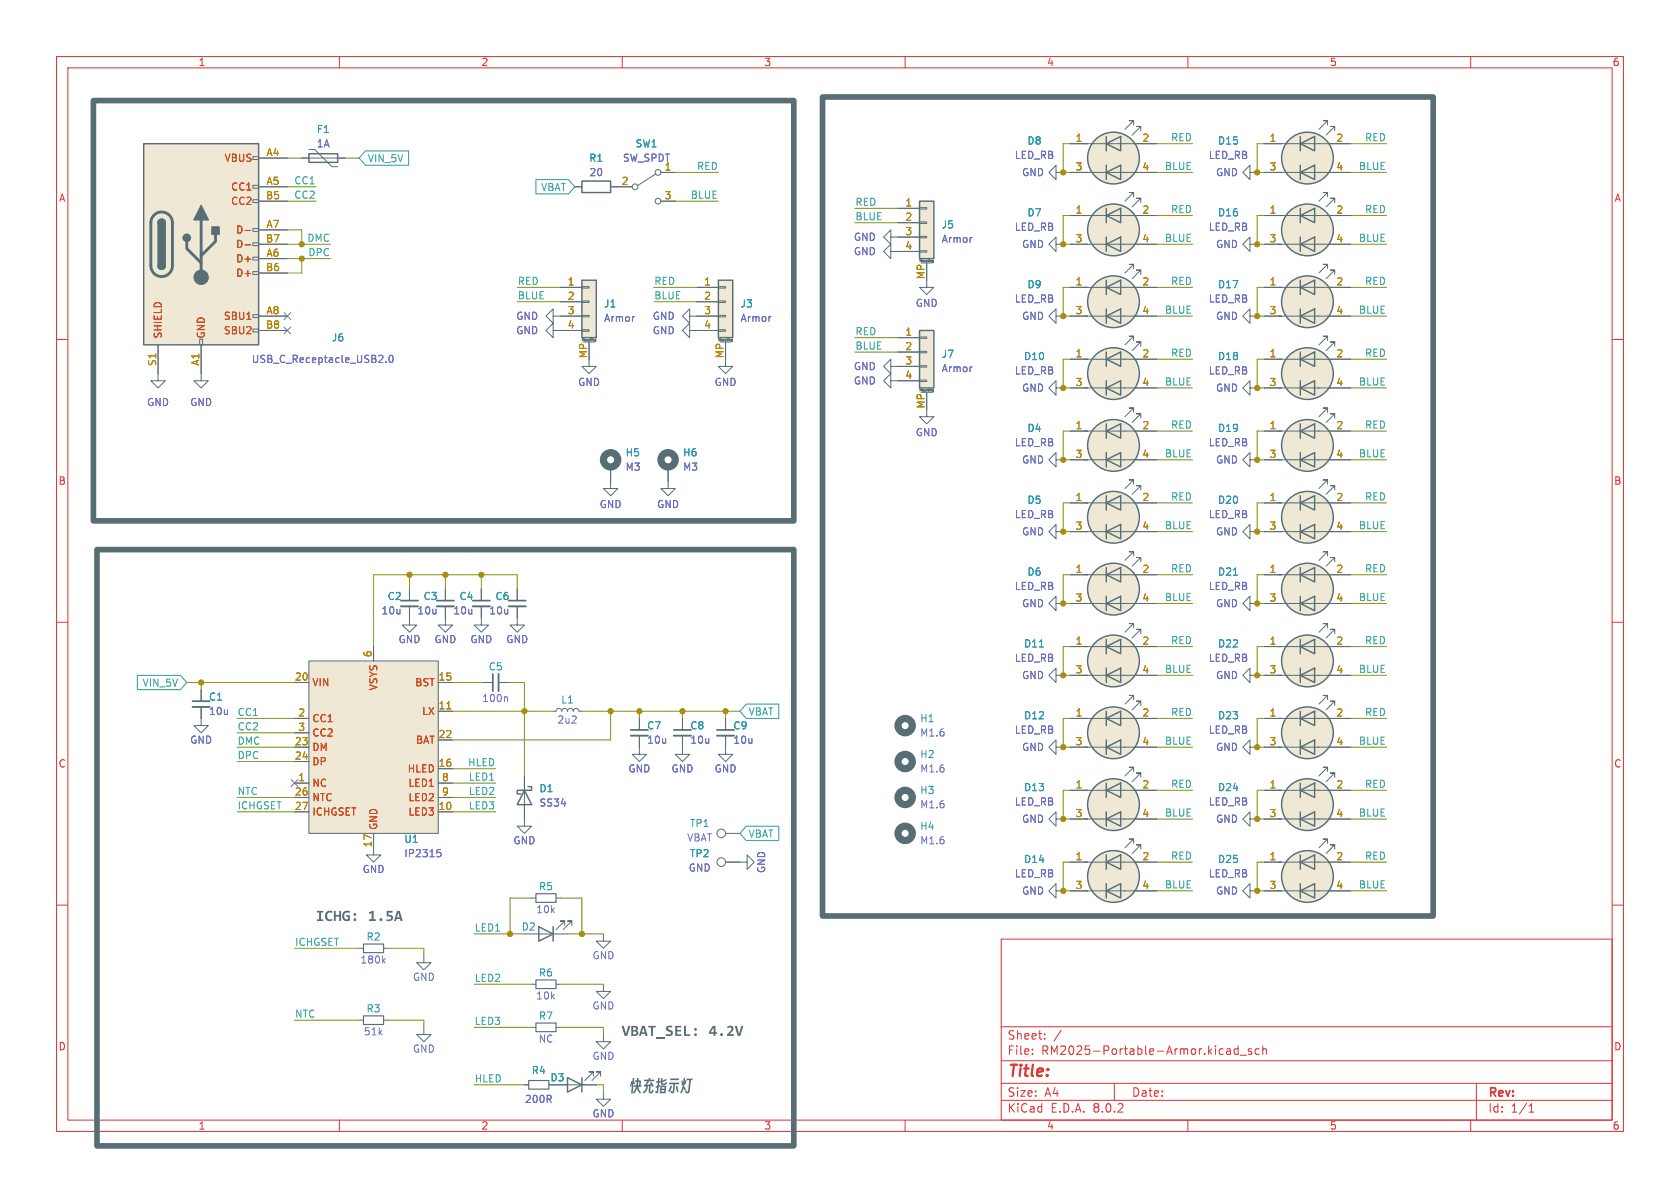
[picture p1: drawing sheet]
<svg xmlns="http://www.w3.org/2000/svg" width="297mm" height="210mm" viewBox="0 0 297 210" stroke-linecap="round" stroke-linejoin="round" font-family="sans-serif">
<g fill="none" stroke="#dc322f" stroke-width=".18">
<path d="M10 10h277v190h-277zM12 12h273v186h-273zM60 10v2M110 10v2M160 10v2M210 10v2M260 10v2M10 60h2M285 60h2M10 110h2M285 110h2M10 160h2"/>
<path d="M285 160h2M177 166h108v32h-108zM60 198v2M110 198v2M160 198v2M177 194.5h108M177 191.5h108M177 187.5h108M177 181.5h108M182.5 186.3v.1M182.5 185.5v.1M184.7 183.6v.1"/>
<path d="M184.7 182.8v.1M187.6 182.1l-1.3 2M197 191.5v3M210 198v2M217 185.4h.3l.2 .2v.8M217.5 186.3l-.5 .1M217.5 185.8h-.5M218.9 185.5l-.4-.1-.3 .3v.4l.1 .2h.6M218.9 184.9v1.5M219.2 186.5h1.2M221.2 185.5l-.3-.1-.2 .2v.2l.5 .2v.3h-.5M222.6 185.5l-.4-.1-.3 .3v.4l.1 .2h.6"/>
<path d="M223.2 185.5l.3-.1 .3 .1 .1 .9M223.2 184.9v1.5M260 198v2M261 191.5v6.5M270.3 196.6h.9M270.3 195.5l.4-.4v1.5"/>
</g>
<path d="M223.5 30.5h15.3M223.5 25.4h15.3M234.7 22.1v-.8h-.8h.8l-1.5 1.6M236 23.1v-.7h-.8h.8l-1.6 1.5M157.5 44.5v-1.3l-1.3 1.3 1.3 1.2v-1.2h1.2M221 106.7v-1.3l-1.3 1.3 1.3 1.3v-1.3h1.2M221 157.5v-1.3l-1.3 1.3 1.3 1.3v-1.3h1.2M223.5 157.5h15.3M223.5 152.4h15.3M234.7 149.1v-.8h-.8h.8l-1.5 1.6M236 150.1v-.7h-.8h.8l-1.6 1.5" fill="none" stroke="#586e75" stroke-width=".18"/>
<g fill="#eee8d5" stroke="#eee8d5" stroke-width=".18">
<circle cx="231.1" cy="154.9" r="4.6"/>
<circle cx="231.1" cy="27.9" r="4.6"/>
</g>
<g fill="none" stroke="#586e75" stroke-width=".25">
<path d="M229.9 30.5l2.5-1.3v2.6zM229.9 25.4l2.5-1.3v2.6zM229.9 24.1v2.6M229.9 29.2v2.6M229.9 157.5l2.5-1.3v2.6zM229.9 152.4l2.5-1.3v2.6zM229.9 151.1v2.6M229.9 156.2v2.6"/>
<circle cx="231.1" cy="27.9" r="4.6"/>
<circle cx="231.1" cy="154.9" r="4.6"/>
</g>
<path d="M162.6 35.6h2.5v10.1h-2.5z" fill="#eee8d5"/>
<g fill="none" stroke="#586e75" stroke-width=".18">
<path d="M158.7 36.8h3.9M158.7 39.4h3.9M162.6 39.2h1.2v.3h-1.2zM162.6 36.7h1.2v.3h-1.2zM221 30.5v-1.3l-1.3 1.3 1.3 1.3v-1.3h1.2M158.7 41.9h3.9M158.7 44.5h3.9M162.6 44.3h1.2v.3h-1.2zM162.6 41.8h1.2v.2h-1.2zM162.6 46.3v-.4l.2 .3 .1-.3v.4M162.8 46.5h2M163.8 46.5v3"/>
<path d="M164.1 45.9v.3M164.3 45.9h.1M164.9 46.4h.1M164.9 46.2v.1M164.9 46.1v.1M164.9 46.3h.1M164.9 46v.1M164.9 46h.1M165 46.4h.1M165 46v.4M186.7 43.2v-1.3l-1.3 1.3 1.3 1.3v-1.3h1.3M223.5 55.9h15.3"/>
<path d="M223.5 50.8h15.3M234.7 47.5v-.8h-.8h.8l-1.5 1.6M236 48.5v-.7h-.8h.8l-1.6 1.5M163.8 72.4v1.3h1.3l-1.3 1.2-1.2-1.2h1.2M186.7 68.6v-1.3l-1.3 1.3 1.3 1.3v-1.3h1.3M186.7 94v-1.3l-1.3 1.3 1.3 1.3v-1.3h1.3M189.2 94h15.3M189.2 88.9h15.3M200.4 85.6v-.8h-.8h.8l-1.5 1.6M201.7 86.6v-.7h-.8h.8l-1.5 1.5M223.5 94h15.3M223.5 88.9h15.3"/>
<path d="M234.7 98.3v-.8h-.8h.8l-1.5 1.6M234.7 85.6v-.8h-.8h.8l-1.5 1.6M236 99.3v-.7h-.8h.8l-1.6 1.5M236 86.6v-.7h-.8h.8l-1.6 1.5M72.4 104.1v2.1M72.4 107.2v2M186.7 106.7v-1.3l-1.3 1.3 1.3 1.3v-1.3h1.3M189.2 119.4h15.3M189.2 114.3h15.3M200.4 111v-.8h-.8h.8l-1.5 1.6M201.7 112v-.7h-.8h.8l-1.5 1.5M223.5 106.7h15.3"/>
<path d="M223.5 101.6h15.3M223.5 119.4h15.3M223.5 114.3h15.3M234.7 111v-.8h-.8h.8l-1.5 1.6M236 112v-.7h-.8h.8l-1.6 1.5M186.7 132.1v-1.3l-1.3 1.3 1.3 1.3v-1.3h1.3M189.2 132.1h15.3M189.2 127h15.3M189.2 139.7h15.3M200.4 123.7v-.8h-.8h.8l-1.5 1.6M200.4 136.4v-.8h-.8h.8l-1.5 1.6M201.7 124.7v-.7h-.8h.8l-1.5 1.5"/>
<path d="M201.7 137.4v-.7h-.8h.8l-1.5 1.5M223.5 132.1h15.3M223.5 127h15.3M223.5 139.7h15.3M234.7 123.7v-.8h-.8h.8l-1.5 1.6M234.7 136.4v-.8h-.8h.8l-1.5 1.6M236 124.7v-.7h-.8h.8l-1.6 1.5M236 137.4v-.7h-.8h.8l-1.6 1.5M186.7 157.5v-1.3l-1.3 1.3 1.3 1.3v-1.3h1.3M186.7 144.8v-1.3l-1.3 1.3 1.3 1.3v-1.3h1.3M189.2 144.8h15.3M189.2 157.5h15.3"/>
<path d="M189.2 152.4h15.3M200.4 149.1v-.8h-.8h.8l-1.5 1.6M201.7 150.1v-.7h-.8h.8l-1.5 1.5M223.5 144.8h15.3"/>
</g>
<g fill="none" stroke="#586e75" stroke-width=".25">
<path d="M162.6 35.6h2.5v10.1h-2.5zM229.9 55.9l2.5-1.3v2.6zM229.9 50.8l2.5-1.3v2.6zM229.9 49.5v2.6M229.9 54.6v2.6M195.6 94l2.5-1.3v2.6zM195.6 88.9l2.5-1.3v2.6zM195.6 87.6v2.6M195.6 92.7v2.6M229.9 94l2.5-1.3v2.6zM229.9 88.9l2.5-1.3v2.6zM229.9 87.6v2.6"/>
<path d="M229.9 92.7v2.6M195.6 119.4l2.5-1.3v2.6zM195.6 114.3l2.5-1.3v2.6zM195.6 113v2.6M195.6 118.1v2.6M229.9 106.7l2.5-1.3v2.6zM229.9 101.6l2.5-1.3v2.6zM229.9 119.4l2.5-1.3v2.6zM229.9 114.3l2.5-1.3v2.6zM229.9 100.3v2.6M229.9 105.4v2.6M229.9 113v2.6"/>
<path d="M229.9 118.1v2.6M195.6 132.1l2.5-1.3v2.6zM195.6 127l2.5-1.3v2.6zM195.6 139.7l2.5-1.3v2.6zM195.6 125.7v2.6M195.6 130.8v2.6M195.6 138.4v2.6M229.9 132.1l2.5-1.3v2.6zM229.9 127l2.5-1.3v2.6zM229.9 139.7l2.5-1.3v2.6zM229.9 125.7v2.6M229.9 130.8v2.6"/>
<path d="M229.9 138.4v2.6M195.6 157.5l2.5-1.3v2.6zM195.6 152.4l2.5-1.3v2.6zM195.6 144.8l2.5-1.3v2.6zM195.6 143.5v2.6M195.6 151.1v2.6M195.6 156.2v2.6M229.9 144.8l2.5-1.3v2.6zM229.9 143.5v2.6"/>
<circle cx="231.1" cy="53.3" r="4.6"/>
<circle cx="196.8" cy="91.4" r="4.6"/>
<circle cx="231.1" cy="91.4" r="4.6"/>
<circle cx="196.8" cy="116.8" r="4.6"/>
<circle cx="231.1" cy="104.1" r="4.6"/>
<circle cx="231.1" cy="116.8" r="4.6"/>
<circle cx="196.8" cy="129.5" r="4.6"/>
<circle cx="231.1" cy="129.5" r="4.6"/>
<circle cx="196.8" cy="142.2" r="4.6"/>
<circle cx="196.8" cy="154.9" r="4.6"/>
<circle cx="231.1" cy="142.2" r="4.6"/>
</g>
<path d="M171.7 42h.2" fill="none" stroke="#6c71c4" stroke-width=".18"/>
<g fill="#eee8d5" stroke="#eee8d5" stroke-width=".18">
<circle cx="231.1" cy="53.3" r="4.6"/>
<circle cx="231.1" cy="104.1" r="4.6"/>
<circle cx="231.1" cy="129.5" r="4.6"/>
<circle cx="231.1" cy="142.2" r="4.6"/>
<circle cx="196.8" cy="154.9" r="4.6"/>
<circle cx="196.8" cy="129.5" r="4.6"/>
<circle cx="196.8" cy="142.2" r="4.6"/>
<circle cx="231.1" cy="91.4" r="4.6"/>
<circle cx="196.8" cy="116.8" r="4.6"/>
<circle cx="231.1" cy="116.8" r="4.6"/>
<circle cx="196.8" cy="91.4" r="4.6"/>
</g>
<path d="M183.8 114.4h.7M218 101.7h.8" fill="none" stroke="#268bd2" stroke-width=".18"/>
<g fill="none" stroke="#586e75" stroke-width="1.3">
<circle cx="160" cy="134.6" r="1.27"/>
<circle cx="160" cy="128.3" r="1.27"/>
<circle cx="160" cy="147.3" r="1.27"/>
<circle cx="160" cy="141" r="1.27"/>
</g>
<path d="M70.9 107.2h3" fill="none" stroke="#586e75" stroke-width=".33"/>
<path d="M70.9 106.2h3" fill="none" stroke="#586e75" stroke-width=".3"/>
<path d="M162.6 58.4h2.5v10.2h-2.5z" fill="#eee8d5"/>
<g fill="none" stroke="#586e75" stroke-width=".18">
<path d="M186.7 30.5v-1.3l-1.3 1.3 1.3 1.3v-1.3h1.3M189.2 30.5h15.3M189.2 25.4h15.3M189.2 38.1h15.3M200.4 22.1v-.8h-.8h.8l-1.5 1.6M200.4 34.8v-.8h-.8h.8l-1.5 1.6M201.7 23.1v-.7h-.8h.8l-1.5 1.5M201.7 35.8v-.7h-.8h.8l-1.5 1.5M223.5 38.1h15.3M234.7 34.8v-.8h-.8h.8l-1.5 1.6M236 35.8v-.7h-.8h.8l-1.6 1.5M157.5 41.9v-1.3l-1.3 1.3 1.3 1.3v-1.3h1.2"/>
<path d="M158.7 59.7h3.9M162.6 59.6h1.2v.2h-1.2zM163.8 49.5v1.3h1.3l-1.3 1.3-1.2-1.3h1.2M186.7 55.9v-1.3l-1.3 1.3 1.3 1.3v-1.3h1.3M189.2 55.9h15.3M189.2 50.8h15.3M189.2 43.2h15.3M200.4 47.5v-.8h-.8h.8l-1.5 1.6M201.7 48.5v-.7h-.8h.8l-1.5 1.5M221 43.2v-1.3l-1.3 1.3 1.3 1.3v-1.3h1.2M221 55.9v-1.3l-1.3 1.3 1.3 1.3v-1.3h1.2M223.5 43.2h15.3"/>
<path d="M27.9 66v1.3h-1.2l1.2 1.3 1.3-1.3h-1.3M35.6 66v1.3h-1.3l1.3 1.3 1.2-1.3h-1.2M157.5 64.8v-1.3l-1.3 1.3 1.3 1.2v-1.2h5.1M157.5 67.3v-1.3l-1.3 1.3 1.3 1.3v-1.3h5.1M158.7 62.2h3.9M162.6 67.2h1.2v.2h-1.2zM162.6 64.6h1.2v.3h-1.2zM162.6 62.1h1.2v.3h-1.2zM162.6 69.1v-.4l.2 .3 .1-.3v.4M162.8 69.3h2M163.8 69.3v3.1M164.1 68.7v.4"/>
<path d="M164.3 68.7v.1M164.3 68.8h.1M164.9 68.9v.2h.1M164.9 68.9h.1M165 68.9v.3h-.1M189.2 76.2h15.3M189.2 68.6h15.3M189.2 63.5h15.3M200.4 60.2v-.8h-.8h.8l-1.5 1.6M200.4 72.9v-.8h-.8h.8l-1.5 1.6M201.7 61.2v-.7h-.8h.8l-1.5 1.5M201.7 73.9v-.7h-.8h.8l-1.5 1.5"/>
<path d="M221 68.6v-1.3l-1.3 1.3 1.3 1.3v-1.3h1.2M223.5 76.2h15.3M223.5 68.6h15.3M223.5 63.5h15.3M234.7 72.9v-.8h-.8h.8l-1.5 1.6M234.7 60.2v-.8h-.8h.8l-1.5 1.6M236 73.9v-.7h-.8h.8l-1.6 1.5M236 61.2v-.7h-.8h.8l-1.6 1.5M186.7 81.3v-1.3l-1.3 1.3 1.3 1.3v-1.3h1.3M189.2 81.3h15.3M200.4 98.3v-.8h-.8h.8l-1.5 1.6M201.7 99.3v-.7h-.8h.8l-1.5 1.5"/>
<path d="M221 81.3v-1.3l-1.3 1.3 1.3 1.3v-1.3h1.2M221 94v-1.3l-1.3 1.3 1.3 1.3v-1.3h1.2M223.5 81.3h15.3M72.4 109.2v1.3h-1.3l1.3 1.3 1.3-1.3h-1.3M186.7 119.4v-1.3l-1.3 1.3 1.3 1.3v-1.3h1.3M189.2 106.7h15.3M189.2 101.6h15.3M221 119.4v-1.3l-1.3 1.3 1.3 1.3v-1.3h1.2M221 132.1v-1.3l-1.3 1.3 1.3 1.3v-1.3h1.2M221 144.8v-1.3l-1.3 1.3 1.3 1.3v-1.3h1.2"/>
</g>
<g fill="none" stroke="#586e75" stroke-width=".25">
<path d="M195.6 30.5l2.5-1.3v2.6zM195.6 25.4l2.5-1.3v2.6zM195.6 38.1l2.5-1.3v2.6zM195.6 24.1v2.6M195.6 29.2v2.6M195.6 36.8v2.6M229.9 38.1l2.5-1.3v2.6zM229.9 36.8v2.6M162.6 58.4h2.5v10.2h-2.5zM195.6 55.9l2.5-1.3v2.6zM195.6 50.8l2.5-1.3v2.6zM195.6 43.2l2.5-1.3v2.6z"/>
<path d="M195.6 41.9v2.6M195.6 49.5v2.6M195.6 54.6v2.6M229.9 43.2l2.5-1.3v2.6zM229.9 41.9v2.6M195.6 68.6l2.5-1.3v2.6zM195.6 63.5l2.5-1.3v2.6zM195.6 76.2l2.5-1.3v2.6zM195.6 62.2v2.6M195.6 67.3v2.6M195.6 74.9v2.6M229.9 76.2l2.5-1.3v2.6z"/>
<path d="M229.9 68.6l2.5-1.3v2.6zM229.9 63.5l2.5-1.3v2.6zM229.9 62.2v2.6M229.9 67.3v2.6M229.9 74.9v2.6M195.6 81.3l2.5-1.3v2.6zM195.6 80v2.6M229.9 81.3l2.5-1.3v2.6zM229.9 80v2.6M195.6 106.7l2.5-1.3v2.6zM195.6 101.6l2.5-1.3v2.6zM195.6 100.3v2.6"/>
<path d="M195.6 105.4v2.6"/>
<circle cx="196.8" cy="27.9" r="4.6"/>
<circle cx="196.8" cy="53.3" r="4.6"/>
<circle cx="196.8" cy="40.6" r="4.6"/>
<circle cx="231.1" cy="40.6" r="4.6"/>
<circle cx="196.8" cy="66" r="4.6"/>
<circle cx="196.8" cy="78.7" r="4.6"/>
<circle cx="231.1" cy="66" r="4.6"/>
<circle cx="231.1" cy="78.7" r="4.6"/>
<circle cx="196.8" cy="104.1" r="4.6"/>
</g>
<path d="M171.7 64.9h.2" fill="none" stroke="#6c71c4" stroke-width=".18"/>
<g fill="#eee8d5" stroke="#eee8d5" stroke-width=".18">
<circle cx="231.1" cy="78.7" r="4.6"/>
<circle cx="196.8" cy="27.9" r="4.6"/>
<circle cx="196.8" cy="66" r="4.6"/>
<circle cx="196.8" cy="53.3" r="4.6"/>
<circle cx="196.8" cy="104.1" r="4.6"/>
<circle cx="196.8" cy="40.6" r="4.6"/>
<circle cx="231.1" cy="66" r="4.6"/>
<circle cx="196.8" cy="78.7" r="4.6"/>
<circle cx="231.1" cy="40.6" r="4.6"/>
</g>
<path d="M25.4 25.4h20.3v35.6h-20.3z" fill="#eee8d5"/>
<g fill="none" stroke="#586e75" stroke-width=".18">
<path d="M44.7 35.3h1v.5h-1zM44.7 32.8h1v.5h-1zM44.7 27.7h1v.5h-1zM45.7 27.9h5.1M45.7 33h5.1M45.7 35.6h5.1M53.3 27.9h7.7M54.6 26.4h1l3.1 3.1h1M109.2 33h2.6M116 30.7l-3.2 2.1M116.8 35.6h2.6M116.8 30.5h2.6"/>
<path d="M35.3 59.9h.5v1.1h-.5zM44.7 58.2h1v.5h-1zM44.7 55.6h1v.5h-1zM44.7 48h1v.5h-1zM44.7 45.5h1v.5h-1zM44.7 42.9h1v.5h-1zM44.7 40.4h1v.5h-1zM45.7 45.7h5.1M45.7 40.6h5.1M45.7 55.9h5.1M45.7 48.3h5.1M45.7 43.2h5.1"/>
<path d="M45.7 58.4h5.1M27.9 61v5M35.6 61v5"/>
<circle cx="112.3" cy="33" r=".51"/>
<circle cx="116.3" cy="30.5" r=".51"/>
<circle cx="116.3" cy="35.6" r=".51"/>
</g>
<path d="M25.4 25.4h20.3v35.6h-20.3zM27.9 39.4a.64 .64 0 0 1 .7-.7 .64 .64 0 0 1 .6 .7M54.6 27.2h5.1v1.5h-5.1zM27.9 47a.64 .64 0 0 0 .7 .6 .64 .64 0 0 0 .6-.6" fill="none" stroke="#586e75" stroke-width=".25"/>
<path d="M27.2 38a1.9 1.9 0 0 1 2.1-.4 1.9 1.9 0 0 1 1.2 1.8v7.6a1.91 1.91 0 0 1-1.9 1.9 1.91 1.91 0 0 1-1.9-1.9v-7.8l.1-.6zM35.6 38.9v10.1M33 42.7v1.2l2.6 2.6M38.1 41.4v1.3l-2.5 2.5" fill="none" stroke="#586e75" stroke-width=".51"/>
<g fill="#586e75" stroke="#586e75" stroke-width=".25">
<path d="M27.9 47h1.3a.64 .64 0 0 1-.6 .6 .64 .64 0 0 1-.7-.6z"/>
<path d="M27.9 39.4h1.3v7.6h-1.3z"/>
<path d="M28.1 38.9a.64 .64 0 0 1 .7-.1 .64 .64 0 0 1 .4 .6h-1.3z"/>
<path d="M35.6 36.3l1.2 2.6h-2.5z"/>
<path d="M37.5 40.1h1.2v1.3h-1.2z"/>
<circle cx="33" cy="42" r=".63"/>
</g>
<circle cx="35.6" cy="49" r="1.27" fill="#586e75" stroke="#586e75" stroke-width=".18"/>
<path d="M43.3 40.7h1M43.3 43.3h1" fill="none" stroke="#cb4b16" stroke-width=".18"/>
<path d="M68.2 64v.1M69 62.9l.1-.1a.68 .68 0 0 1 .4 .6 .68 .68 0 0 1-.4 .7 .84 .84 0 0 1-.1-1.2z" fill="none" stroke="#6c71c4" stroke-width=".18"/>
<path d="M127 49.5h2.5v10.2h-2.5z" fill="#eee8d5"/>
<g fill="none" stroke="#586e75" stroke-width=".18">
<path d="M101.6 33h1.3M107.9 33h1.3M121.9 58.4v-1.2l-1.3 1.2 1.3 1.3v-1.3h5.1M123.2 50.8h3.8M123.2 53.3h3.8M123.2 55.9h3.8M127 58.3h1.3v.2h-1.3zM127 55.8h1.3v.2h-1.3zM127 53.2h1.3v.3h-1.3zM127 50.7h1.3v.2h-1.3zM128.6 59.9v.3M128.8 59.9h.1"/>
<path d="M129.5 60v.3h-.2M104.1 63.5v1.3h1.3l-1.3 1.2-1.2-1.2h1.2M127.1 60.2v-.3l.1 .2 .1-.2v.3M127.3 60.5h2M128.3 60.5v4.3h1.2l-1.2 1.2-1.3-1.2h1.3M129.5 60l-.2 .1v.1h.2M78.7 107.2v3.3h-1.2l1.2 1.3 1.3-1.3h-1.3M78.7 104.1v2.1M85.1 107.2v3.3h1.3l-1.3 1.3-1.3-1.3h1.3M85.1 104.1v2.1M91.4 107.2v3.3h-1.2l1.2 1.3 1.3-1.3h-1.3M91.4 104.1v2.1"/>
<path d="M85.1 120.7h2M88.1 120.7h2.1M92.7 137.2v8.9h1.3l-1.3 1.2-1.3-1.2h1.3M113 130v3.4h1.3l-1.3 1.2-1.2-1.2h1.2M113 127v2M120.6 130v3.4h1.3l-1.3 1.2-1.2-1.2h1.2M120.6 127v2M128.3 132.1v1.3h1.2l-1.2 1.2-1.3-1.2h1.3M94 158.8h.7M98.3 158.8h.8M128.3 147.3h2.5M128.3 152.4h2.5"/>
<path d="M92.7 165.1h7.6M94 174h.7M98.3 174h.8M99.8 163.6v-.8h-.7h.7l-1.5 1.5M101.1 163.6v-.8h-.8h.8l-1.5 1.5M106.7 165.1v1.3h1.2l-1.2 1.2-1.3-1.2h1.3M106.7 174v1.3h1.2l-1.2 1.2-1.3-1.2h1.3M74.9 181.6v1.3h1.3l-1.3 1.3-1.2-1.3h1.2M92.7 191.8h.8M94 181.6h.7M97.8 191.8h7.6M98.3 181.6h.8"/>
<path d="M104.9 190.2v-.7h-.8h.8l-1.5 1.5M106.2 190.2v-.7h-.8h.8l-1.6 1.5M106.7 182.9v1.3h1.2l-1.2 1.2-1.3-1.2h1.3M106.7 193v1.3h1.2l-1.2 1.3-1.3-1.3h1.3"/>
<circle cx="127.5" cy="147.3" r=".76"/>
<circle cx="127.5" cy="152.4" r=".76"/>
</g>
<path d="M102.9 32h5v2h-5zM127 49.5h2.5v10.2h-2.5zM92.7 139.7l1.3 2.5h-2.6zM93.3 139.1h.7v.6h-2.6v.6h.7M95.2 163.8l2.6 1.3-2.6 1.3zM97.8 163.8v2.6M100.3 190.5l2.6 1.3-2.6 1.2zM102.9 190.5v2.5" fill="none" stroke="#586e75" stroke-width=".25"/>
<path d="M136.2 56h.1M89.5 123.2l.2 .2v.6" fill="none" stroke="#6c71c4" stroke-width=".18"/>
<path d="M94.7 158h3.6v1.5h-3.6zM94.7 173.2h3.6v1.6h-3.6zM93.5 191h3.5v1.5h-3.5zM94.7 180.8h3.6v1.6h-3.6z" fill="none" stroke="#586e75" stroke-width=".2"/>
<path d="M77.2 107.2h3.1M83.6 107.2h3M88.1 119.1v3.1M89.9 107.2h3.1M111.5 130h3.1M119.1 130h3.1" fill="none" stroke="#586e75" stroke-width=".33"/>
<path d="M77.2 106.2h3.1M83.6 106.2h3M87.1 119.1v3.1M89.9 106.2h3.1M111.5 129h3.1M119.1 129h3.1" fill="none" stroke="#586e75" stroke-width=".3"/>
<path d="M102.9 49.5h2.5v10.2h-2.5z" fill="#eee8d5"/>
<g fill="none" stroke="#586e75" stroke-width=".18">
<path d="M97.8 55.9v-1.3l-1.3 1.3 1.3 1.3v-1.3h5.1M97.8 58.4v-1.2l-1.3 1.2 1.3 1.3v-1.3h5.1M99.1 50.8h3.8M99.1 53.3h3.8M102.9 58.3h1.2v.2h-1.2zM102.9 55.8h1.2v.2h-1.2zM102.9 53.2h1.2v.3h-1.2zM102.9 50.7h1.2v.2h-1.2zM104.4 59.9v.3M104.7 59.9h.1M104.7 59.9h-.1M105.3 60v.3h-.1"/>
<path d="M121.9 55.9v-1.3l-1.3 1.3 1.3 1.3v-1.3h1.3M103 60.2v-.3l.1 .2 .1-.2v.3M103.1 60.5h2.1M104.1 60.5v3M105.3 60l-.2 .1 .1 .1h.1M107.9 82.6v3.8h1.3l-1.3 1.2-1.2-1.2h1.2M118.1 82.6v3.8h1.3l-1.3 1.2-1.3-1.2h1.3M35.6 125v3.3h1.2l-1.2 1.2-1.3-1.2h1.3M35.6 121.9v2.1M97.8 125.7h.5l.1-.3 .4-.2 .4 .2 .1 .3 .2-.3 .3-.2 .4 .2 .1 .3 .2-.3 .3-.2 .4 .2 .1 .3 .2-.3 .4-.2 .3 .2 .2 .3h.5M128.3 127v2M128.3 130v2.1"/>
<path d="M66 149.9v1.2h1.3l-1.3 1.3-1.2-1.3h1.2M130.8 152.4h1.3v-1.3l1.2 1.3-1.2 1.3v-1.3M63.5 167.6h.8M67.8 167.6h.8M74.9 168.9v1.3h1.3l-1.3 1.3-1.2-1.3h1.2M63.5 180.3h.8M67.8 180.3h.8"/>
</g>
<path d="M102.9 49.5h2.5v10.2h-2.5z" fill="none" stroke="#586e75" stroke-width=".25"/>
<path d="M112.1 56h.1M67.8 169.8l.3 .5M68.1 169.4l-.5 .5" fill="none" stroke="#6c71c4" stroke-width=".18"/>
<g fill="none" stroke="#586e75" stroke-width="1.3">
<circle cx="107.9" cy="81.3" r="1.27"/>
<circle cx="118.1" cy="81.3" r="1.27"/>
</g>
<path d="M34 125h3.1M126.7 130h3.1" fill="none" stroke="#586e75" stroke-width=".33"/>
<path d="M34 124h3.1M126.7 129h3.1" fill="none" stroke="#586e75" stroke-width=".3"/>
<path d="M64.3 166.9h3.5v1.5h-3.5zM64.3 179.6h3.5v1.5h-3.5z" fill="none" stroke="#586e75" stroke-width=".2"/>
<path d="M54.6 116.8h22.9v30.5h-22.9z" fill="#eee8d5"/>
<g fill="none" stroke="#586e75" stroke-width=".18">
<path d="M54.6 116.8h22.9v30.5h-22.9zM66 114.3v2.5M52.1 120.7h2.5M52.1 127h2.5M52.1 132.1h2.5M52.1 134.6h2.5M52.1 129.5h2.5M52.1 138.4h2.5M77.5 125.7h2.5M77.5 120.7h2.5M77.5 135.9h2.5M77.5 130.8h2.5"/>
<path d="M77.5 138.4h2.5M52.1 143.5h2.5M52.1 141h2.5M66 147.3v2.6M77.5 143.5h2.5M77.5 141h2.5"/>
</g>
<path d="M79 125.3h.7" fill="none" stroke="#b58900" stroke-width=".18"/>
<path d="M77.3 150.2h.6M77.4 150.7h.3l.3 .2-.1 .4-.5 .2" fill="none" stroke="#6c71c4" stroke-width=".18"/>
<path d="M64.6 26.7h7.6v2.5h-7.6l-1.1-1.3zM94.7 31.7h5.8l1.1 1.3-1.1 1.3h-5.8zM24.3 119.4h7.6l1.1 1.3-1.1 1.2h-7.6zM131.9 124.5h5.8v2.5h-5.8l-1.1-1.3zM131.9 146h5.8v2.6h-5.8l-1.1-1.3z" fill="none" stroke="#2aa198" stroke-width=".18"/>
<g fill="#586e75">
<path d="M112.6 190.6h.3v.4h.3l.1 .1-.1 .8h.2v.2h-.5l.1 .6 .3 .4-.2 .2-.5-.9-.5 .9-.2-.2 .5-1h-.4l.1-.2h.9v-.7h-.2v.7h-.3l.1-.7h-.4l.1-.2h.3z"/>
<path d="M111.9 190.6h.2l-.1 .6 .3 .2-.1 .2-.2-.1-.2 1.8h-.2l.2-2.1-.2 .9-.2-.1 .2-.9 .2 .1z"/>
<path d="M113.9 190.8h.8v-.2h.3l-.1 .2h.8v.3h-1l-.3 .7 .7-.1-.2-.3 .2-.2 .5 .8-.3 .1-.1-.2h-.1l-.1 1.1h.2l.1-.4 .2 .1a.46 .46 0 0 1-.3 .6 .46 .46 0 0 1-.5-.6l.1-.7h-.2a1.57 1.57 0 0 1-.8 1.3l-.2-.2 .4-.4 .2-.7-.3 .1-.1-.3h.2l.4-.7h-.5z"/>
<path d="M116.4 190.5h.2v.6h.2l-.1 .3h-.2v.5l.1-.1 .1 .2-.2 .2-.1 .7a.28 .28 0 0 1-.3 .4 .28 .28 0 0 1-.3-.4h.2l.1 .1 .1-.7h-.3v-.2l.3-.1 .1-.6h-.3v-.3h.3z"/>
<path d="M116.8 191.9l.9 .1-.1 1.3h-1v-.3h.8v-.3h-.5v.3h-.3l.1-.6h.8v-.2h-.5v.2h-.3z"/>
<path d="M116.9 190.6h.2v.4l.7-.3 .1 .2-.7 .4a.22 .22 0 0 0 .1 .3 .22 .22 0 0 0 .2-.1l.2-.2h.2a.57 .57 0 0 1-.6 .5 .57 .57 0 0 1-.5-.6z"/>
<path d="M118.5 190.6h1.5v.3h-1.5z"/>
<path d="M118.3 191.4h1.8v.3h-.8l-.1 1.1a.36 .36 0 0 1-.3 .5 .36 .36 0 0 1-.4-.4l.3-.1 .1 .2v-.1l.2-1.2h-.8z"/>
<path d="M118.5 191.9l.3 .1-.4 1-.3-.1z"/>
<path d="M119.5 192h.2l.3 1-.3 .1z"/>
<path d="M120.9 190.5h.2l-.1 1.1 .2-.7 .2 .1-.2 .7a.34 .34 0 0 0-.3 .3 .34 .34 0 0 0 .2 .3l.2 .3-.3 .2-.1-.4-.5 .9-.2-.2 .4-.9z"/>
<path d="M121.4 190.7h1v.2h-.3l-.2 1.9a.43 .43 0 0 1-.3 .5 .43 .43 0 0 1-.5-.5h.3l.1 .2 .2-.2 .2-1.9h-.6z"/>
<path d="M120.5 191h.2v.3v.5l-.2 .1z"/>
</g>
<path d="M16.5 17.8h123.8v74.3h-123.8zM145.4 17.1h108v144.8h-108zM17.1 97.2h123.2v105.4h-123.2z" fill="none" stroke="#586e75" stroke-width="1"/>
<g fill="none" stroke="#859900" stroke-width=".18">
<path d="M50.8 27.9h2.5M50.8 33h5.1M50.8 35.6h5.1M61 27.9h2.5M119.4 30.5h7.6M119.4 35.6h7.6M151.1 36.8h7.6M151.1 39.4h7.6M189.2 38.1h-1.2v5.1h1.2M189.2 25.4h-1.2v5.1h1.2M204.5 38.1h6.3M204.5 30.5h6.3"/>
<path d="M204.5 25.4h6.3M223.5 25.4h-1.3v5.1h1.3M223.5 38.1h-1.3v5.1h1.3M238.8 38.1h6.3M238.8 30.5h6.3M238.8 25.4h6.3M50.8 43.2h7.6M50.8 45.7h7.6M50.8 40.6h2.5v2.6M53.3 45.7v2.6h-2.5M91.4 50.8h7.7M91.4 53.3h7.7"/>
<path d="M115.6 50.8h7.6M115.6 53.3h7.6M151.1 59.7h7.6M189.2 50.8h-1.2v5.1h1.2M204.5 43.2h6.3M204.5 55.9h6.3M204.5 50.8h6.3M223.5 50.8h-1.3v5.1h1.3M238.8 43.2h6.3M238.8 55.9h6.3M238.8 50.8h6.3M151.1 62.2h7.6"/>
<path d="M189.2 63.5h-1.2v5.1h1.2M189.2 76.2h-1.2v5.1h1.2M204.5 63.5h6.3M204.5 68.6h6.3M204.5 76.2h6.3M223.5 63.5h-1.3v5.1h1.3M223.5 76.2h-1.3v5.1h1.3M238.8 63.5h6.3M238.8 68.6h6.3M238.8 76.2h6.3M189.2 88.9h-1.2v5.1h1.2M204.5 94h6.3"/>
<path d="M204.5 81.3h6.3M204.5 88.9h6.3M223.5 88.9h-1.3v5.1h1.3M238.8 94h6.3M238.8 81.3h6.3M238.8 88.9h6.3M72.4 101.6v2.5M78.7 101.6v2.5M85.1 101.6v2.5M91.4 104.1v-2.5h-25.4v12.7M189.2 101.6h-1.2v5.1h1.2M189.2 114.3h-1.2v5.1h1.2"/>
<path d="M204.5 101.6h6.3M204.5 106.7h6.3M204.5 119.4h6.3M204.5 114.3h6.3M223.5 101.6h-1.3v5.1h1.3M223.5 114.3h-1.3v5.1h1.3M238.8 101.6h6.3M238.8 106.7h6.3M238.8 119.4h6.3M238.8 114.3h6.3M33 120.7h19.1M35.6 120.7v1.2"/>
<path d="M41.9 127h10.2M41.9 132.1h10.2M41.9 129.5h10.2M41.9 134.6h10.2M80 125.7h17.8M80 138.4h7.6M80 135.9h7.6M80 120.7h5.1M90.2 120.7h2.5v16.5M102.9 125.7h27.9M107.9 125.7v5.1h-27.9M113 125.7v1.3"/>
<path d="M120.6 125.7v1.3M128.3 125.7v1.3M189.2 127h-1.2v5.1h1.2M189.2 139.7h-1.2v5.1h1.2M204.5 139.7h6.3M204.5 127h6.3M204.5 132.1h6.3M223.5 127h-1.3v5.1h1.3M223.5 139.7h-1.3v5.1h1.3M238.8 139.7h6.3M238.8 127h6.3M238.8 132.1h6.3"/>
<path d="M41.9 143.5h10.2M41.9 141h10.2M80 143.5h7.6M80 141h7.6M94 158.8h-3.8v6.3M99.1 158.8h3.8v6.3M189.2 152.4h-1.2v5.1h1.2M204.5 144.8h6.3M204.5 152.4h6.3M204.5 157.5h6.3M223.5 152.4h-1.3v5.1h1.3M238.8 144.8h6.3"/>
<path d="M238.8 152.4h6.3M238.8 157.5h6.3M52.1 167.6h11.4M68.6 167.6h6.3v1.3M83.8 165.1h8.9M83.8 174h10.2M99.1 174h7.6M100.3 165.1h6.4M52.1 180.3h11.4M68.6 180.3h6.3v1.3M83.8 181.6h10.2M83.8 191.8h8.9"/>
<path d="M99.1 181.6h7.6v1.3M105.4 191.8h1.3v1.2"/>
</g>
<g fill="none" stroke="#6c71c4" stroke-width=".18">
<path d="M50.2 57.8l1.2 1.2M50.2 55.3l1.2 1.2M51.4 57.8l-1.2 1.2M51.4 55.3l-1.2 1.2M112.1 56h.1M136.2 56h.1M171.7 42h.2M68.2 64v.1M69 62.9l.1-.1a.68 .68 0 0 1 .4 .6 .68 .68 0 0 1-.4 .7 .84 .84 0 0 1-.1-1.2zM171.7 64.9h.2M51.5 137.8l1.2 1.2M52.7 137.8l-1.2 1.2"/>
<path d="M77.3 150.2h.6M77.4 150.7h.3l.3 .2-.1 .4-.5 .2"/>
</g>
<g fill="none" stroke="#586e75" stroke-width=".18">
<path d="M45.7 27.9h5.1M45.7 33h5.1M45.7 35.6h5.1M53.3 27.9h1.3M59.7 27.9h1.3M101.6 33h1.3M107.9 33h3.9M116.8 30.5h2.6M116.8 35.6h2.6M158.7 36.8h3.9M158.7 39.4h3.9M189.2 25.4h3.1"/>
<path d="M189.2 30.5h3.1M189.2 38.1h3.1M200.7 25.4h3.8M200.7 30.5h3.8M200.7 38.1h3.8M223.5 25.4h3.1M223.5 30.5h3.1M223.5 38.1h3.1M234.9 25.4h3.9M234.9 30.5h3.9M234.9 38.1h3.9M45.7 55.9h5.1"/>
<path d="M45.7 43.2h5.1M45.7 45.7h5.1M45.7 40.6h5.1M45.7 48.3h5.1M45.7 58.4h5.1M99.1 50.8h3.8M99.1 55.9h3.8M99.1 58.4h3.8M99.1 53.3h3.8M123.2 50.8h3.8M123.2 55.9h3.8M123.2 58.4h3.8"/>
<path d="M123.2 53.3h3.8M158.7 41.9h3.9M158.7 44.5h3.9M158.7 59.7h3.9M163.8 46.5v3M189.2 50.8h3.1M189.2 55.9h3.1M189.2 43.2h3.1M200.7 50.8h3.8M200.7 55.9h3.8M200.7 43.2h3.8M223.5 50.8h3.1"/>
<path d="M223.5 55.9h3.1M223.5 43.2h3.1M234.9 50.8h3.9M234.9 55.9h3.9M234.9 43.2h3.9M27.9 61v5M35.6 61v5M104.1 60.5v3M128.3 60.5v3M158.7 62.2h3.9M158.7 64.8h3.9M158.7 67.3h3.9"/>
<path d="M163.8 69.3v3.1M189.2 76.2h3.1M189.2 63.5h3.1M189.2 68.6h3.1M200.7 76.2h3.8M200.7 63.5h3.8M200.7 68.6h3.8M223.5 76.2h3.1M223.5 63.5h3.1M223.5 68.6h3.1M234.9 76.2h3.9M234.9 63.5h3.9"/>
<path d="M234.9 68.6h3.9M107.9 82.6v2.5M118.1 82.6v2.5M189.2 81.3h3.1M189.2 88.9h3.1M189.2 94h3.1M200.7 81.3h3.8M200.7 88.9h3.8M200.7 94h3.8M223.5 81.3h3.1M223.5 88.9h3.1M223.5 94h3.1"/>
<path d="M234.9 81.3h3.9M234.9 88.9h3.9M234.9 94h3.9M66 114.3v2.5M72.4 104.1v2.1M72.4 107.2v2M78.7 104.1v2.1M78.7 107.2v2M85.1 104.1v2.1M85.1 107.2v2M91.4 104.1v2.1M91.4 107.2v2"/>
<path d="M189.2 101.6h3.1M189.2 106.7h3.1M189.2 114.3h3.1M189.2 119.4h3.1M200.7 101.6h3.8M200.7 106.7h3.8M200.7 114.3h3.8M200.7 119.4h3.8M223.5 101.6h3.1M223.5 106.7h3.1M223.5 114.3h3.1M223.5 119.4h3.1"/>
<path d="M234.9 101.6h3.9M234.9 106.7h3.9M234.9 114.3h3.9M234.9 119.4h3.9M35.6 121.9v2.1M35.6 125v2M52.1 127h2.5M52.1 132.1h2.5M52.1 120.7h2.5M52.1 134.6h2.5M52.1 129.5h2.5M52.1 138.4h2.5"/>
<path d="M77.5 125.7h2.5M77.5 120.7h2.5M77.5 135.9h2.5M77.5 130.8h2.5M77.5 138.4h2.5M92.7 137.2v2.5M113 127v2M113 130v2.1M120.6 127v2M120.6 130v2.1M128.3 127v2M128.3 130v2.1"/>
<path d="M189.2 127h3.1M189.2 132.1h3.1M189.2 139.7h3.1M200.7 127h3.8M200.7 132.1h3.8M200.7 139.7h3.8M223.5 127h3.1M223.5 132.1h3.1M223.5 139.7h3.1M234.9 127h3.9M234.9 132.1h3.9M234.9 139.7h3.9"/>
<path d="M52.1 143.5h2.5M52.1 141h2.5M66 147.3v2.6M77.5 143.5h2.5M77.5 141h2.5M92.7 142.2v2.6M128.3 152.4h2.5M189.2 152.4h3.1M189.2 157.5h3.1M189.2 144.8h3.1M200.7 152.4h3.8M200.7 157.5h3.8"/>
<path d="M200.7 144.8h3.8M223.5 152.4h3.1M223.5 157.5h3.1M223.5 144.8h3.1M234.9 152.4h3.9M234.9 157.5h3.9M234.9 144.8h3.9M92.7 191.8h.8M97.8 191.8h2.5M102.9 191.8h2.5"/>
</g>
<path d="M183.8 114.4h.7M218 101.7h.8" fill="none" stroke="#268bd2" stroke-width=".18"/>
<path d="M43.3 40.7h1M43.3 43.3h1" fill="none" stroke="#cb4b16" stroke-width=".18"/>
<path d="M79 125.3h.7" fill="none" stroke="#b58900" stroke-width=".18"/>
<g fill="#859900" stroke="#859900" stroke-width=".18">
<circle cx="188" cy="157.5" r=".46"/>
<circle cx="222.2" cy="157.5" r=".46"/>
<circle cx="188" cy="132.1" r=".46"/>
<circle cx="188" cy="144.8" r=".46"/>
<circle cx="222.2" cy="106.7" r=".46"/>
<circle cx="222.2" cy="30.5" r=".46"/>
<circle cx="188" cy="30.5" r=".46"/>
<circle cx="188" cy="68.6" r=".46"/>
<circle cx="222.2" cy="43.2" r=".46"/>
<circle cx="222.2" cy="68.6" r=".46"/>
<circle cx="222.2" cy="55.9" r=".46"/>
<circle cx="188" cy="55.9" r=".46"/>
<circle cx="188" cy="43.2" r=".46"/>
<circle cx="222.2" cy="81.3" r=".46"/>
<circle cx="222.2" cy="94" r=".46"/>
<circle cx="222.2" cy="144.8" r=".46"/>
<circle cx="222.2" cy="132.1" r=".46"/>
<circle cx="222.2" cy="119.4" r=".46"/>
<circle cx="188" cy="81.3" r=".46"/>
<circle cx="188" cy="119.4" r=".46"/>
<circle cx="188" cy="106.7" r=".46"/>
<circle cx="188" cy="94" r=".46"/>
<circle cx="53.3" cy="43.2" r=".46"/>
<circle cx="53.3" cy="45.7" r=".46"/>
<circle cx="90.2" cy="165.1" r=".46"/>
<circle cx="102.9" cy="165.1" r=".46"/>
<circle cx="92.7" cy="125.7" r=".46"/>
<circle cx="85.1" cy="101.6" r=".46"/>
<circle cx="78.7" cy="101.6" r=".46"/>
<circle cx="113" cy="125.7" r=".46"/>
<circle cx="107.9" cy="125.7" r=".46"/>
<circle cx="120.6" cy="125.7" r=".46"/>
<circle cx="128.3" cy="125.7" r=".46"/>
<circle cx="72.4" cy="101.6" r=".46"/>
<circle cx="35.6" cy="120.7" r=".46"/>
</g>
<g font-size="2.8" fill="#586e75">
<text x="55.8" y="163.4">ICHG: 1.5A</text>
<text x="109.9" y="183.7">VBAT_SEL:4.2V</text>
</g>
<text font-size="2.8" fill="#dc322f" x="178" y="190.9">Title:</text>
<g font-size="2.1" fill="#dc322f">
<text x="178" y="184">Sheet:</text>
<text x="178" y="186.7">File:</text>
<text x="184.1" y="186.7">RM2025-Portable-Armor.kicad_sch</text>
<text x="178" y="196.9">KiCad</text>
<text x="178" y="194.1">Size:</text>
<text x="184.7" y="194.1">A4</text>
<text x="185.7" y="196.9">E.D.A.</text>
<text x="193.3" y="196.9">8.0.2</text>
<text x="200" y="194.1">Date:</text>
<text x="263" y="194.3">Rev:</text>
<text x="263" y="196.9">Id:</text>
<text x="267.1" y="196.9">1/1</text>
</g>
<g font-size="1.8" fill="#dc322f">
<text x="35" y="11.9">1</text>
<text x="85" y="11.9">2</text>
<text x="135" y="11.9">3</text>
<text x="185" y="11.9">4</text>
<text x="235" y="11.9">5</text>
<text x="285" y="11.9">6</text>
<text x="10.3" y="35.9">A</text>
<text x="285.3" y="35.9">A</text>
<text x="10.3" y="85.9">B</text>
<text x="285.3" y="85.9">B</text>
<text x="10.3" y="135.9">C</text>
<text x="285.3" y="135.9">C</text>
<text x="10.3" y="185.9">D</text>
<text x="285.3" y="185.9">D</text>
<text x="35" y="199.9">1</text>
<text x="85" y="199.9">2</text>
<text x="135" y="199.9">3</text>
<text x="185" y="199.9">4</text>
<text x="235" y="199.9">5</text>
<text x="285" y="199.9">6</text>
</g>
<g font-size="1.8" fill="#268bd2">
<text x="55.9" y="23.7">F1</text>
<text x="104.1" y="28.8">R1</text>
<text x="112.3" y="26.3">SW1</text>
<text x="181.5" y="25.8">D8</text>
<text x="215.2" y="25.8">D15</text>
<text x="166.4" y="40.6">J5</text>
<text x="181.5" y="38.5">D7</text>
<text x="215.2" y="38.5">D16</text>
<text x="181.5" y="51.2">D9</text>
<text x="215.2" y="51.2">D17</text>
<text x="106.7" y="54.6">J1</text>
<text x="130.8" y="54.6">J3</text>
<text x="58.6" y="60.6">J6</text>
<text x="166.4" y="63.4">J7</text>
<text x="180.9" y="63.9">D10</text>
<text x="215.2" y="63.9">D18</text>
<text x="181.5" y="76.6">D4</text>
<text x="215.2" y="76.6">D19</text>
<text x="110.5" y="80.9">H5</text>
<text x="120.7" y="80.9">H6</text>
<text x="181.5" y="89.3">D5</text>
<text x="215.2" y="89.3">D20</text>
<text x="181.5" y="102">D6</text>
<text x="215.2" y="102">D21</text>
<text x="68.4" y="106.3">C2</text>
<text x="74.8" y="106.3">C3</text>
<text x="81.1" y="106.3">C4</text>
<text x="87.5" y="106.3">C6</text>
<text x="86.3" y="118.7">C5</text>
<text x="180.9" y="114.7">D11</text>
<text x="215.2" y="114.7">D22</text>
<text x="36.8" y="124.1">C1</text>
<text x="99.1" y="124.6">L1</text>
<text x="114.3" y="129.1">C7</text>
<text x="121.9" y="129.1">C8</text>
<text x="129.5" y="129.1">C9</text>
<text x="162.6" y="127.9">H1</text>
<text x="180.9" y="127.4">D12</text>
<text x="215.2" y="127.4">D23</text>
<text x="162.6" y="134.2">H2</text>
<text x="95.3" y="140.2">D1</text>
<text x="162.6" y="140.6">H3</text>
<text x="180.9" y="140.1">D13</text>
<text x="215.2" y="140.1">D24</text>
<text x="71.4" y="149.2">U1</text>
<text x="121.9" y="146.4">TP1</text>
<text x="162.6" y="146.9">H4</text>
<text x="121.9" y="151.7">TP2</text>
<text x="180.9" y="152.8">D14</text>
<text x="215.2" y="152.8">D25</text>
<text x="95.2" y="157.6">R5</text>
<text x="64.7" y="166.5">R2</text>
<text x="92.1" y="164.7">D2</text>
<text x="95.2" y="172.8">R6</text>
<text x="64.7" y="179.2">R3</text>
<text x="95.2" y="180.4">R7</text>
<text x="93.9" y="190.1">R4</text>
<text x="97.2" y="191.4">D3</text>
</g>
<g font-size="1.8" fill="#cb4b16">
<text x="39.6" y="28.8">VBUS</text>
<text x="40.8" y="33.9">CC1</text>
<text x="40.8" y="36.4">CC2</text>
<text x="41.7" y="41.5">D-</text>
<text x="41.7" y="46.6">D+</text>
<text x="41.7" y="44">D-</text>
<text x="41.7" y="49.1">D+</text>
<text x="28.8" y="59.9" transform="rotate(-90 28.8 59.9)">SHIELD</text>
<text x="36.4" y="59.9" transform="rotate(-90 36.4 59.9)">GND</text>
<text x="39.5" y="56.7">SBU1</text>
<text x="39.5" y="59.3">SBU2</text>
<text x="55.1" y="121.5">VIN</text>
<text x="66.9" y="122.1" transform="rotate(-90 66.9 122.1)">VSYS</text>
<text x="73.3" y="121.5">BST</text>
<text x="55.1" y="127.9">CC1</text>
<text x="55.1" y="130.4">CC2</text>
<text x="73.4" y="131.7">BAT</text>
<text x="74.5" y="126.6">LX</text>
<text x="55.1" y="132.9">DM</text>
<text x="55.1" y="135.5">DP</text>
<text x="72" y="136.8">HLED</text>
<text x="55.1" y="141.8">NTC</text>
<text x="55.1" y="139.3">NC</text>
<text x="72.1" y="139.3">LED1</text>
<text x="72.1" y="141.8">LED2</text>
<text x="55.1" y="144.4">ICHGSET</text>
<text x="66.9" y="146.8" transform="rotate(-90 66.9 146.8)">GND</text>
<text x="72.1" y="144.4">LED3</text>
</g>
<g font-size="1.8" fill="#b58900">
<text x="47" y="27.7">A4</text>
<text x="190" y="25.1">1</text>
<text x="201.9" y="25.1">2</text>
<text x="224.3" y="25.1">1</text>
<text x="236.1" y="25.1">2</text>
<text x="46.9" y="35.3">B5</text>
<text x="47" y="32.8">A5</text>
<text x="109.8" y="32.8">2</text>
<text x="117.4" y="30.2">1</text>
<text x="117.4" y="35.3">3</text>
<text x="190" y="30.2">3</text>
<text x="201.9" y="30.2">4</text>
<text x="224.3" y="30.2">3</text>
<text x="236.1" y="30.2">4</text>
<text x="47" y="40.4">A7</text>
<text x="159.9" y="36.6">1</text>
<text x="159.9" y="39.1">2</text>
<text x="159.9" y="41.7">3</text>
<text x="190" y="37.8">1</text>
<text x="201.9" y="37.8">2</text>
<text x="224.3" y="37.8">1</text>
<text x="236.1" y="37.8">2</text>
<text x="46.9" y="42.9">B7</text>
<text x="47" y="45.5">A6</text>
<text x="159.9" y="44.2">4</text>
<text x="190" y="42.9">3</text>
<text x="201.9" y="42.9">4</text>
<text x="224.3" y="42.9">3</text>
<text x="236.1" y="42.9">4</text>
<text x="46.9" y="48">B6</text>
<text x="100.3" y="50.5">1</text>
<text x="100.3" y="53.1">2</text>
<text x="124.4" y="50.5">1</text>
<text x="124.4" y="53.1">2</text>
<text x="163.6" y="49.5" transform="rotate(-90 163.6 49.5)">MP</text>
<text x="190" y="50.5">1</text>
<text x="201.9" y="50.5">2</text>
<text x="224.3" y="50.5">1</text>
<text x="236.1" y="50.5">2</text>
<text x="46.9" y="58.2">B8</text>
<text x="47" y="55.6">A8</text>
<text x="100.3" y="55.6">3</text>
<text x="100.3" y="58.2">4</text>
<text x="124.4" y="55.6">3</text>
<text x="124.4" y="58.2">4</text>
<text x="159.9" y="59.4">1</text>
<text x="190" y="55.6">3</text>
<text x="201.9" y="55.6">4</text>
<text x="224.3" y="55.6">3</text>
<text x="236.1" y="55.6">4</text>
<text x="27.7" y="64.8" transform="rotate(-90 27.7 64.8)">S1</text>
<text x="35.3" y="64.8" transform="rotate(-90 35.3 64.8)">A1</text>
<text x="103.9" y="63.4" transform="rotate(-90 103.9 63.4)">MP</text>
<text x="128" y="63.4" transform="rotate(-90 128 63.4)">MP</text>
<text x="159.9" y="62">2</text>
<text x="159.9" y="64.5">3</text>
<text x="190" y="63.2">1</text>
<text x="201.9" y="63.2">2</text>
<text x="224.3" y="63.2">1</text>
<text x="236.1" y="63.2">2</text>
<text x="159.9" y="67.1">4</text>
<text x="190" y="68.3">3</text>
<text x="201.9" y="68.3">4</text>
<text x="224.3" y="68.3">3</text>
<text x="236.1" y="68.3">4</text>
<text x="163.6" y="72.3" transform="rotate(-90 163.6 72.3)">MP</text>
<text x="190" y="75.9">1</text>
<text x="201.9" y="75.9">2</text>
<text x="224.3" y="75.9">1</text>
<text x="236.1" y="75.9">2</text>
<text x="190" y="81">3</text>
<text x="201.9" y="81">4</text>
<text x="224.3" y="81">3</text>
<text x="236.1" y="81">4</text>
<text x="190" y="88.6">1</text>
<text x="201.9" y="88.6">2</text>
<text x="224.3" y="88.6">1</text>
<text x="236.1" y="88.6">2</text>
<text x="190" y="93.7">3</text>
<text x="201.9" y="93.7">4</text>
<text x="224.3" y="93.7">3</text>
<text x="236.1" y="93.7">4</text>
<text x="190" y="101.3">1</text>
<text x="201.9" y="101.3">2</text>
<text x="224.3" y="101.3">1</text>
<text x="236.1" y="101.3">2</text>
<text x="190" y="106.4">3</text>
<text x="201.9" y="106.4">4</text>
<text x="224.3" y="106.4">3</text>
<text x="236.1" y="106.4">4</text>
<text x="65.8" y="116.3" transform="rotate(-90 65.8 116.3)">6</text>
<text x="190" y="114">1</text>
<text x="190" y="119.1">3</text>
<text x="201.9" y="114">2</text>
<text x="201.9" y="119.1">4</text>
<text x="224.3" y="114">1</text>
<text x="224.3" y="119.1">3</text>
<text x="236.1" y="114">2</text>
<text x="236.1" y="119.1">4</text>
<text x="52" y="120.4">20</text>
<text x="77.4" y="125.5">11</text>
<text x="77.4" y="120.4">15</text>
<text x="52" y="131.8">23</text>
<text x="52.6" y="126.7">2</text>
<text x="52.6" y="129.3">3</text>
<text x="77.4" y="130.6">22</text>
<text x="190" y="126.7">1</text>
<text x="190" y="131.8">3</text>
<text x="201.9" y="126.7">2</text>
<text x="201.9" y="131.8">4</text>
<text x="224.3" y="126.7">1</text>
<text x="224.3" y="131.8">3</text>
<text x="236.1" y="126.7">2</text>
<text x="236.1" y="131.8">4</text>
<text x="52" y="134.4">24</text>
<text x="77.4" y="135.6">16</text>
<text x="52" y="140.7">26</text>
<text x="52" y="143.3">27</text>
<text x="52.6" y="138.2">1</text>
<text x="77.4" y="143.3">10</text>
<text x="78" y="138.2">8</text>
<text x="78" y="140.7">9</text>
<text x="190" y="139.4">1</text>
<text x="201.9" y="139.4">2</text>
<text x="224.3" y="139.4">1</text>
<text x="236.1" y="139.4">2</text>
<text x="65.8" y="149.9" transform="rotate(-90 65.8 149.9)">17</text>
<text x="190" y="144.5">3</text>
<text x="201.9" y="144.5">4</text>
<text x="224.3" y="144.5">3</text>
<text x="236.1" y="144.5">4</text>
<text x="190" y="152.1">1</text>
<text x="201.9" y="152.1">2</text>
<text x="224.3" y="152.1">1</text>
<text x="236.1" y="152.1">2</text>
<text x="190" y="157.2">3</text>
<text x="201.9" y="157.2">4</text>
<text x="224.3" y="157.2">3</text>
<text x="236.1" y="157.2">4</text>
</g>
<g font-size="1.8" fill="#6c71c4">
<text x="55.9" y="26.3">1A</text>
<text x="110" y="28.8">SW_SPDT</text>
<text x="179.3" y="28.3">LED_RB</text>
<text x="213.6" y="28.3">LED_RB</text>
<text x="104.1" y="31.3">20</text>
<text x="180.6" y="31.3">GND</text>
<text x="214.9" y="31.3">GND</text>
<text x="179.3" y="41">LED_RB</text>
<text x="213.6" y="41">LED_RB</text>
<text x="150.9" y="45.3">GND</text>
<text x="150.9" y="42.8">GND</text>
<text x="166.4" y="43.1">Armor</text>
<text x="180.6" y="44">GND</text>
<text x="214.9" y="44">GND</text>
<text x="179.3" y="53.7">LED_RB</text>
<text x="213.6" y="53.7">LED_RB</text>
<text x="91.2" y="56.7">GND</text>
<text x="91.2" y="59.3">GND</text>
<text x="106.7" y="57.1">Armor</text>
<text x="115.3" y="59.3">GND</text>
<text x="115.3" y="56.7">GND</text>
<text x="130.8" y="57.1">Armor</text>
<text x="161.8" y="54.5">GND</text>
<text x="180.6" y="56.7">GND</text>
<text x="214.9" y="56.7">GND</text>
<text x="44.4" y="64.4">USB_C_Receptacle_USB2.0</text>
<text x="150.9" y="65.6">GND</text>
<text x="166.4" y="66">Armor</text>
<text x="25.9" y="72">GND</text>
<text x="33.5" y="72">GND</text>
<text x="102.1" y="68.4">GND</text>
<text x="126.2" y="68.4">GND</text>
<text x="150.9" y="68.2">GND</text>
<text x="179.3" y="66.4">LED_RB</text>
<text x="180.6" y="69.4">GND</text>
<text x="213.6" y="66.4">LED_RB</text>
<text x="214.9" y="69.4">GND</text>
<text x="161.8" y="77.3">GND</text>
<text x="110.5" y="83.4">M3</text>
<text x="120.7" y="83.4">M3</text>
<text x="179.3" y="79.1">LED_RB</text>
<text x="180.6" y="82.1">GND</text>
<text x="213.6" y="79.1">LED_RB</text>
<text x="214.9" y="82.1">GND</text>
<text x="105.9" y="90">GND</text>
<text x="116.1" y="90">GND</text>
<text x="179.3" y="91.8">LED_RB</text>
<text x="180.6" y="94.8">GND</text>
<text x="213.6" y="91.8">LED_RB</text>
<text x="214.9" y="94.8">GND</text>
<text x="179.3" y="104.5">LED_RB</text>
<text x="180.6" y="107.5">GND</text>
<text x="213.6" y="104.5">LED_RB</text>
<text x="214.9" y="107.5">GND</text>
<text x="67.3" y="108.8">10u</text>
<text x="70.4" y="113.9">GND</text>
<text x="73.7" y="108.8">10u</text>
<text x="76.7" y="113.9">GND</text>
<text x="80" y="108.8">10u</text>
<text x="83.1" y="113.9">GND</text>
<text x="86.4" y="108.8">10u</text>
<text x="89.4" y="113.9">GND</text>
<text x="179.3" y="117.2">LED_RB</text>
<text x="213.6" y="117.2">LED_RB</text>
<text x="85.1" y="124.3">100n</text>
<text x="180.6" y="120.2">GND</text>
<text x="214.9" y="120.2">GND</text>
<text x="33.5" y="131.7">GND</text>
<text x="36.8" y="126.6">10u</text>
<text x="98.4" y="128.1">2u2</text>
<text x="114.3" y="131.7">10u</text>
<text x="121.9" y="131.7">10u</text>
<text x="129.5" y="131.7">10u</text>
<text x="162.6" y="130.4">M1.6</text>
<text x="179.3" y="129.9">LED_RB</text>
<text x="213.6" y="129.9">LED_RB</text>
<text x="111" y="136.8">GND</text>
<text x="118.6" y="136.8">GND</text>
<text x="126.2" y="136.8">GND</text>
<text x="162.6" y="136.8">M1.6</text>
<text x="180.6" y="132.9">GND</text>
<text x="214.9" y="132.9">GND</text>
<text x="95.3" y="142.8">SS34</text>
<text x="162.6" y="143.1">M1.6</text>
<text x="179.3" y="142.6">LED_RB</text>
<text x="213.6" y="142.6">LED_RB</text>
<text x="90.7" y="149.5">GND</text>
<text x="121.4" y="148.9">VBAT</text>
<text x="162.6" y="149.5">M1.6</text>
<text x="180.6" y="145.6">GND</text>
<text x="214.9" y="145.6">GND</text>
<text x="64" y="154.5">GND</text>
<text x="71.4" y="151.7">IP2315</text>
<text x="121.7" y="154.3">GND</text>
<text x="135.5" y="154.4" transform="rotate(-90 135.5 154.4)">GND</text>
<text x="179.3" y="155.3">LED_RB</text>
<text x="213.6" y="155.3">LED_RB</text>
<text x="94.7" y="161.6">10k</text>
<text x="180.6" y="158.3">GND</text>
<text x="214.9" y="158.3">GND</text>
<text x="63.6" y="170.5">180k</text>
<text x="72.9" y="173.6">GND</text>
<text x="104.6" y="169.8">GND</text>
<text x="94.7" y="176.9">10k</text>
<text x="104.6" y="178.7">GND</text>
<text x="64.2" y="183.2">51k</text>
<text x="95.1" y="184.5">NC</text>
<text x="72.9" y="186.3">GND</text>
<text x="104.6" y="187.6">GND</text>
<text x="92.7" y="195.2">200R</text>
<text x="104.6" y="197.7">GND</text>
</g>
<g font-size="1.8" fill="#2aa198">
<text x="64.9" y="28.9">VIN_5V</text>
<text x="206.9" y="25.1">RED</text>
<text x="241.2" y="25.1">RED</text>
<text x="51.9" y="32.7">CC1</text>
<text x="51.9" y="35.2">CC2</text>
<text x="95.6" y="34">VBAT</text>
<text x="122" y="35.2">BLUE</text>
<text x="123.1" y="30.1">RED</text>
<text x="205.8" y="30.1">BLUE</text>
<text x="240.1" y="30.1">BLUE</text>
<text x="151.1" y="39">BLUE</text>
<text x="151.1" y="36.5">RED</text>
<text x="206.9" y="37.8">RED</text>
<text x="241.2" y="37.8">RED</text>
<text x="54.2" y="42.8">DMC</text>
<text x="54.4" y="45.4">DPC</text>
<text x="205.8" y="42.8">BLUE</text>
<text x="240.1" y="42.8">BLUE</text>
<text x="91.4" y="53">BLUE</text>
<text x="91.4" y="50.5">RED</text>
<text x="115.6" y="53">BLUE</text>
<text x="115.6" y="50.5">RED</text>
<text x="206.9" y="50.5">RED</text>
<text x="241.2" y="50.5">RED</text>
<text x="151.1" y="59.3">RED</text>
<text x="205.8" y="55.5">BLUE</text>
<text x="240.1" y="55.5">BLUE</text>
<text x="151.1" y="61.9">BLUE</text>
<text x="206.9" y="63.2">RED</text>
<text x="241.2" y="63.2">RED</text>
<text x="205.8" y="68.2">BLUE</text>
<text x="240.1" y="68.2">BLUE</text>
<text x="206.9" y="75.9">RED</text>
<text x="241.2" y="75.9">RED</text>
<text x="205.8" y="80.9">BLUE</text>
<text x="240.1" y="80.9">BLUE</text>
<text x="206.9" y="88.6">RED</text>
<text x="241.2" y="88.6">RED</text>
<text x="205.8" y="93.6">BLUE</text>
<text x="240.1" y="93.6">BLUE</text>
<text x="206.9" y="101.3">RED</text>
<text x="241.2" y="101.3">RED</text>
<text x="205.8" y="106.3">BLUE</text>
<text x="240.1" y="106.3">BLUE</text>
<text x="206.9" y="114">RED</text>
<text x="241.2" y="114">RED</text>
<text x="205.8" y="119">BLUE</text>
<text x="240.1" y="119">BLUE</text>
<text x="25.1" y="121.6">VIN_5V</text>
<text x="41.9" y="129.2">CC2</text>
<text x="41.9" y="131.7">DMC</text>
<text x="41.9" y="126.7">CC1</text>
<text x="132.2" y="126.7">VBAT</text>
<text x="205.8" y="131.7">BLUE</text>
<text x="206.9" y="126.7">RED</text>
<text x="240.1" y="131.7">BLUE</text>
<text x="241.2" y="126.7">RED</text>
<text x="41.9" y="134.3">DPC</text>
<text x="82.6" y="135.5">HLED</text>
<text x="41.9" y="140.6">NTC</text>
<text x="41.9" y="143.2">ICHGSET</text>
<text x="82.8" y="138.1">LED1</text>
<text x="82.8" y="140.6">LED2</text>
<text x="82.8" y="143.2">LED3</text>
<text x="206.9" y="139.4">RED</text>
<text x="241.2" y="139.4">RED</text>
<text x="132.2" y="148.3">VBAT</text>
<text x="205.8" y="144.4">BLUE</text>
<text x="240.1" y="144.4">BLUE</text>
<text x="206.9" y="152.1">RED</text>
<text x="241.2" y="152.1">RED</text>
<text x="205.8" y="157.1">BLUE</text>
<text x="240.1" y="157.1">BLUE</text>
<text x="52.1" y="167.3">ICHGSET</text>
<text x="83.8" y="164.8">LED1</text>
<text x="83.8" y="173.6">LED2</text>
<text x="52.1" y="180">NTC</text>
<text x="83.8" y="181.3">LED3</text>
<text x="83.8" y="191.4">HLED</text>
</g>
<g font-size=".5" fill="#586e75">
<text x="162.4" y="46.5">Mounting</text>
<text x="102.7" y="60.5">Mounting</text>
<text x="126.8" y="60.5">Mounting</text>
<text x="162.4" y="69.4">Mounting</text>
</g>
</svg>
